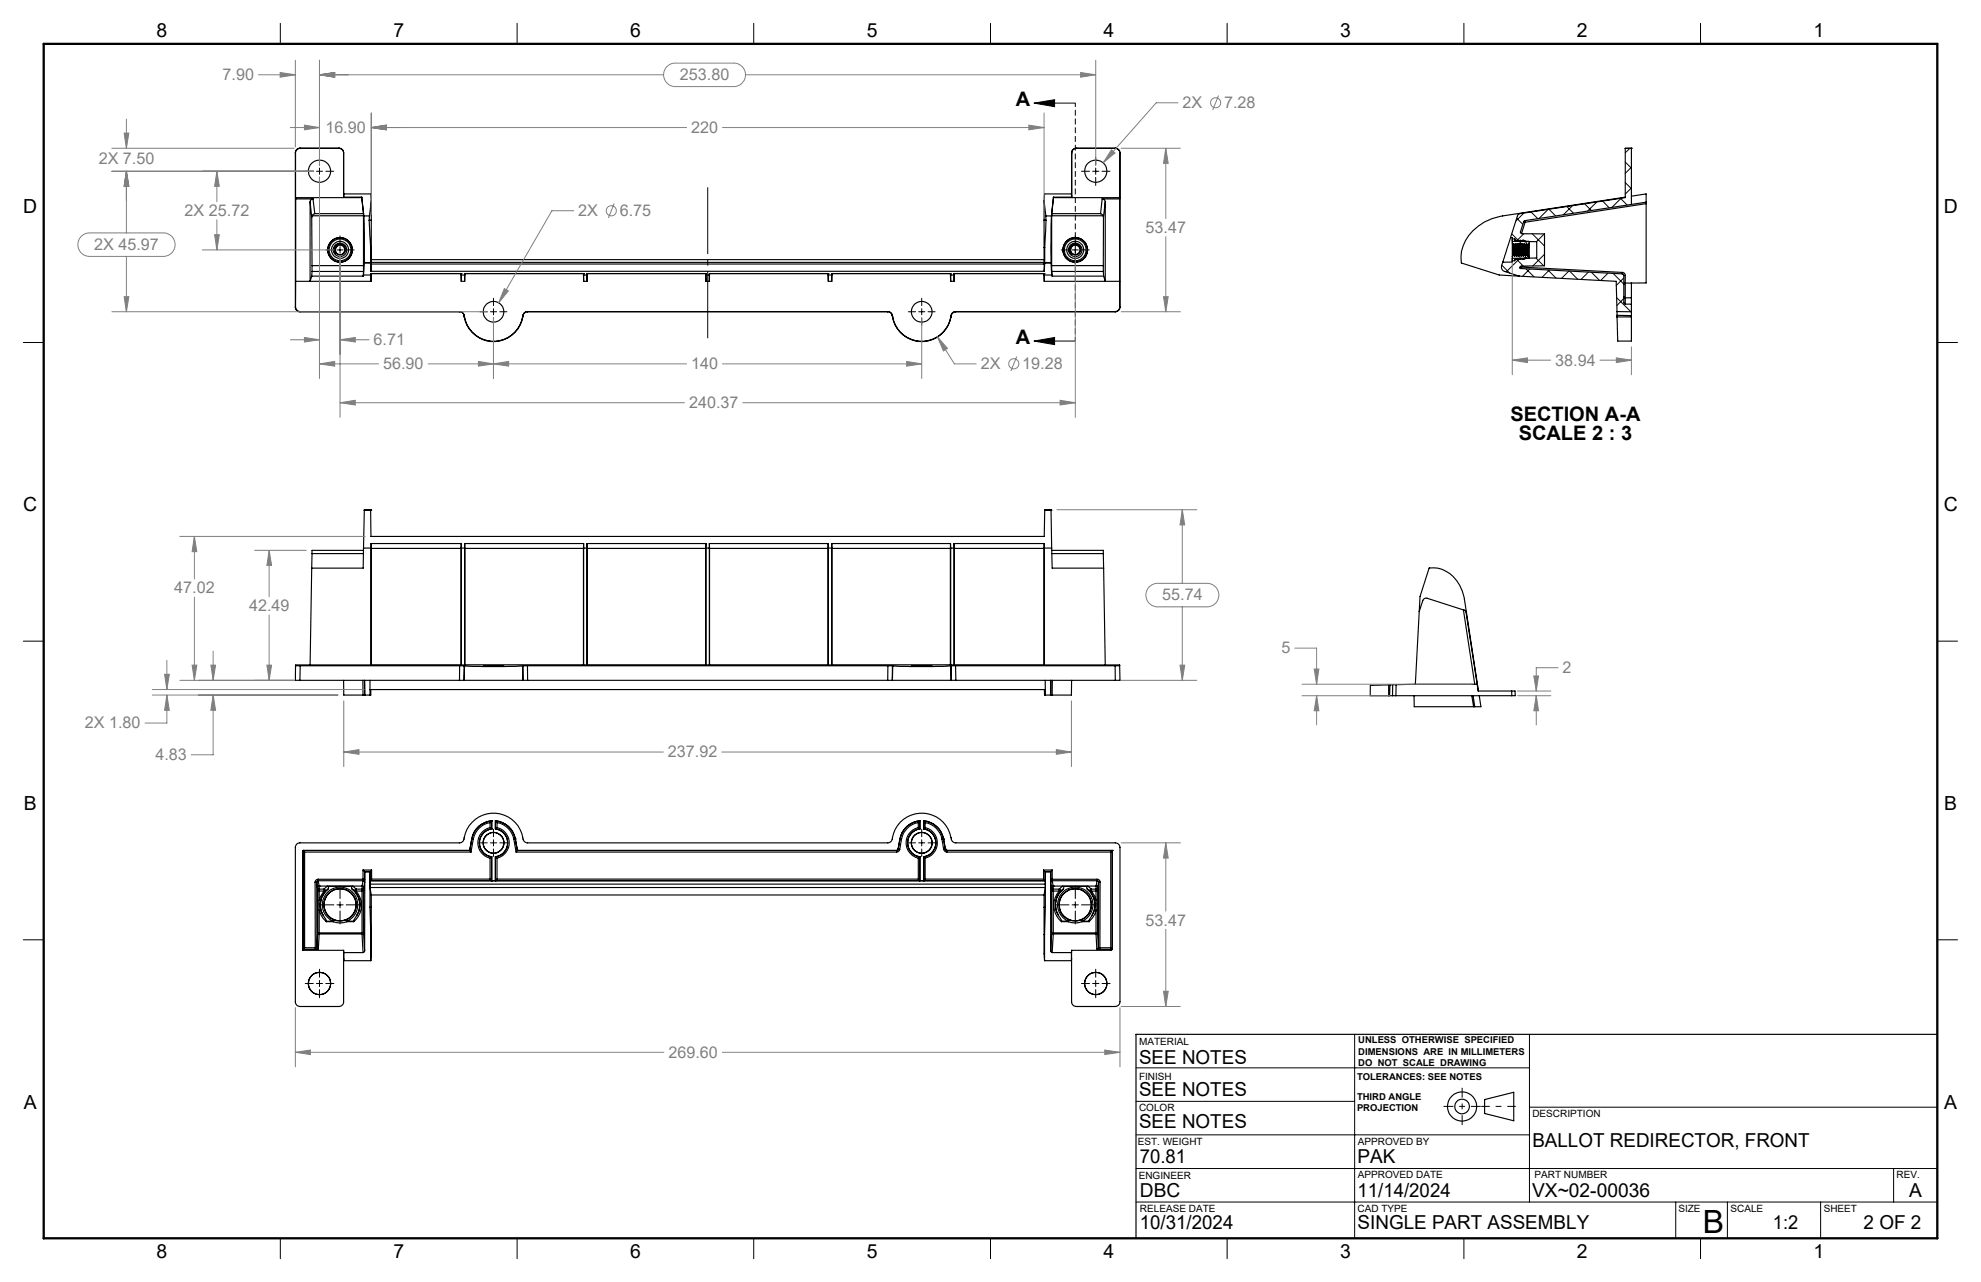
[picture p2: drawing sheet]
<svg xmlns="http://www.w3.org/2000/svg" width="432mm" height="279mm" viewBox="0 0 432 279" stroke-linecap="round" stroke-linejoin="round" font-family="sans-serif">
<g fill="none" stroke="#000" stroke-width=".25">
<path d="M64.4 33.3h.1M64.4 33.3v33.7M64.4 33.3v9.8M65.4 32.3a.96 .96 0 0 0-1 1M65.4 32.3h8.5M65.4 32.3a1.02 1.02 0 0 0-1 1M73.9 32.3a1.02 1.02 0 0 1 1 1M73.9 32.3a.96 .96 0 0 1 1 1v9.7h3.9M233.6 33.3h.1M233.6 33.3v9.5M233.6 33.3v9.7M234.6 32.3a1.02 1.02 0 0 0-1 1"/>
<path d="M243.1 32.3h.1M243.1 32.3a1.02 1.02 0 0 1 1 1M243.1 32.3h-8.5a.96 .96 0 0 0-1 1M244.1 33.3v9.8M244.1 33.3h.1M244.1 33.3v33.7M354.3 32.3v10.8l-23 3.5-.5 .4-1.6 4.8M355.6 32.3h-1.3M355.6 32.3h.1M355.6 32.3v12.3M64.4 43.1l.1 .3M64.5 43.4h3.7"/>
<path d="M64.5 43.4v17.9M67.6 44v17.3l.3-1.1M67.6 44l.3 3.3M67.9 47.3l.1 10.6M68 57.9v1.3M68 47l-.1 .3M68 59.2l-.1 1M68 57.9h11.2M68 59.2h11.2M68 47h11.2M68.2 43.4a.66 .66 0 0 0-.6 .6M68.2 43.4l.4 3.2"/>
<path d="M68.6 46.6h10.6v.4M68.6 46.6l-.6 .4M73.2 53.6a1.2 1.2 0 0 1 1.7-.2 1.2 1.2 0 0 1 .2 1.6 1.2 1.2 0 0 1-1.7 .3 1.12 1.12 0 0 1 .1-1.7 1.21 1.21 0 0 0-.3 1.8l-.2-.2a1.25 1.25 0 0 1 .2-1.6zM74.9 42.8v-.5h5.9l.1 1.5M78.8 43l.5 4.1M78.8 43l-14.4 .1M79.2 57.9v1.3M79.2 59.9v.3M79.2 59.2v1M79.2 47v10.9M79.2 59.9h1.7M79.3 47.1l.1 10.1"/>
<path d="M79.3 47.1h1.2M79.4 57.2v.1M79.4 57.3l-.2 2.6M79.4 57.2h1.4M79.4 57.3h1.4M80.5 48l.3 5.9M80.5 47.1v.9M80.8 53.9v3.3M80.8 57.2v.1M80.8 53.9h.1M80.8 57.3l.1 1.8M80.9 59.9v-.3h19.6v1.7"/>
<path d="M80.9 59.9v1.4M80.9 59.1h146.7M80.9 57.2v.3M80.9 57.5v1.6M80.9 57.5h146.7M80.9 57.2h146.7M80.9 56.6v.6M80.9 59.6h.1M80.9 43.8v12.8M80.9 48h-.4M80.9 43.8l-.4 3.3M80.9 56.6h146.7"/>
<path d="M80.9 59.6v1.7M100.5 59.6h.1M100.5 59.6v1.7M100.5 59.9h.8M101.3 59.6v1.7h-.8M101.3 59.6h25.9M101.3 59.6h.1M127.2 59.6h.1M127.2 59.6v1.7h.8M127.2 59.9h.8M128 59.6h.1M128 59.6v1.7"/>
<path d="M153.8 59.6h.1M153.8 59.6l.1 1.7M153.9 59.9h.7M154.7 59.6h.1M154.7 59.6l-.1 1.7M180.5 59.6h.1M180.5 59.6l.1 1.7M180.6 59.9v1.4M180.6 59.9l-.1-.3h-25.9v1.7M180.6 59.9h.7M181.3 59.6h.1M181.3 59.6v1.7"/>
<path d="M207.2 59.6h.1M207.2 59.6v1.7M207.2 59.9v-.3h-25.9v1.7M207.2 59.9v1.4M207.2 59.9h.8M208 59.6h.1M208 59.6v1.7M227.6 56.6v.6M227.6 59.6h.1M227.6 43.8v12.8M227.6 53.9h.1M227.6 48h.4"/>
<path d="M227.6 43.8l.4 3.3M227.6 59.6v1.7M227.6 57.2v1.9M227.6 59.9h1.6M227.7 53.9v3.3M227.7 57.2h1.4M227.7 57.2v.1M227.7 57.3l-.1 1.8M227.7 57.3h1.4M228 47.1v.9M228 47.1h1.2M228 48l-.3 5.9"/>
<path d="M229.1 57.2v.1M229.1 57.3l.1 2.6M229.2 47.1l-.1 10.1M229.2 57.9l.1 1.3M229.2 46.6v.4M229.2 59.9l.1 .3M229.2 47v10.9M229.2 57.9h11.3M229.2 47h11.3M229.2 46.6h10.7M229.3 59.2v1M229.3 59.2h11.2"/>
<path d="M229.6 43l-.4 4.1M229.6 43v.1M229.6 43.1l-.4 3.5M229.6 43h4M229.6 43.1h14.5M233.4 53.6a1.2 1.2 0 0 1 1.7-.2 1.2 1.2 0 0 1 .2 1.6 1.2 1.2 0 0 1-1.7 .3 1.15 1.15 0 0 1 .2-1.7 1.14 1.14 0 0 0-.4 1.8l-.2-.3a1.33 1.33 0 0 1 .2-1.5zM233.6 42.8l-.1-.5h-5.8l-.1 1.5M233.6 42.8v.2M239.9 46.6l.6 .4M240.2 43.4a.73 .73 0 0 1 .7 .6M240.2 43.4l-.3 3.2M240.2 43.4h3.9"/>
<path d="M240.5 47v.3M240.5 57.9v1.3M240.5 59.2l.1 1M240.5 47.3v10.6M240.9 44v17.3l-.3-1.1M240.9 44l-.4 3.3M244.1 43.4v23.5M244.1 43.1v.3M327.6 57.2l-.3 .7a1.01 1.01 0 0 0 .7 1.3l3.2 1M329.2 51.8l-1.6 5.4M329.2 51.8h.4v1.2M329.6 52.1h.6v.3l.3 .1a.3 .3 0 0 1 .3-.2 .3 .3 0 0 1 .2 .2l.2-.1v.2h.2v-.2l.2 .1 .3-.1 .5 .1"/>
<path d="M329.6 53v2.9M329.6 53l.2 .2M329.6 55.9v1.2l-2 .1M329.6 52.6l5.4 .1v3.5l-5.4 .1M329.8 54.5v.9M329.8 53.3v1.2M329.8 53.2v1.3M330 53.1l.1 .3M330 53.1l-.2 2.3M330 53.1l-.2 .1M330 55.6l.1 .2M330 55.6l-.4 .3"/>
<path d="M330.1 53.6l-.3 1.8M330.1 53.6v.7M330.1 54.3l-.1 1.3M330.1 53.4h.1M330.1 53.4v.2M330.1 55.8h.1M330.2 53.4l-.1 .9M330.3 53.2l-.2 2.6M330.4 55.5l-.2 .3M330.4 55.5h.1M330.4 53.1l-.2 .3M330.4 53.1h.1"/>
<path d="M330.4 55.5l.2 .3M330.4 53.1l.2 .3M330.4 53.1l-.2 2.7M330.6 53.4h.1M330.6 53.4l-.2 2M330.6 55.8h.1M330.6 53.5l-.2 2M330.7 53.4l-.1 .1M330.8 53.2l-.2 2.6M330.8 55.5l-.1 .3M330.8 55.5h.1M330.9 55.5l.1 .3"/>
<path d="M330.9 53.1l.1 .3M330.9 53.1l-.2 .3M330.9 53.1l-.2 2.7M331 53.4h.1M331 53.4l-.2 2.1M331 55.8h.1M331.1 53.4l-.2 2.1M331.3 55.5l-.2 .3M331.3 55.5h.1M331.3 53.2l-.3 2.6M331.4 55.5l.1 .3M331.4 53.1l.1 .3"/>
<path d="M331.4 53.1l-.3 .3M331.4 53.1l-.3 2.7M331.4 58.1l.1 .1M331.5 58.5l22.1 1.2M331.5 58.2v.3M331.5 58.2l22.1 1.2M331.5 53.4h.1M331.5 53.4l-.2 2M331.5 55.8h.1M331.6 53.5l-.2 2M331.6 53.4v.1M331.8 55.5l-.2 .3"/>
<path d="M331.8 55.5h.1M331.8 53.2l-.3 2.6M331.8 55.5l.2 .3M331.8 53.1l.2 .3M331.8 53.1l-.2 .3M331.8 53.1l-.2 2.7M332 53.4h.1M332 53.4l-.2 2.1M332 55.8h.1M332.1 53.4l-.3 2.1M332.1 48.3l-.7 2.3 .2 .3 5.1 .1v6.9l-5.2 .1a.3 .3 0 0 0-.2 .3 .3 .3 0 0 0 .2 .2M332.1 48.3l.3 .1"/>
<path d="M332.2 53.2l-.2 2.6M332.2 55.5h.1M332.2 55.5l-.1 .3M332.3 55.5l.2 .3M332.3 53.1l.2 .3M332.3 53.1l-.2 .3M332.3 53.1l-.2 2.7M332.4 56.4l-.3 .2-.5-.2-.2 .2v-.3h-.2v.2l-.2-.1a.3 .3 0 0 1-.3 .2 .3 .3 0 0 1-.3-.2l-.2 .2v.2h-.6M332.4 52.5h.1M332.4 56.4h.1M332.4 52.5v.2l.8-.1 .1 .4M332.4 48.1l-.3 .2"/>
<path d="M332.4 48.1v.3M332.4 48.4l-.8 2.5M332.5 53.4h.1M332.5 53.4l-.3 2.1M332.5 55.8h.1M332.5 53.4l-.2 2.1M332.7 53.2l-.2 2.6M332.7 55.5l-.2 .3M332.7 55.5h.1M332.7 55.5l.2 .3M332.7 53.1l.2 .3M332.7 53.1l-.2 .3"/>
<path d="M332.7 53.1l-.2 2.7M332.9 54l-.2 1.5M332.9 53.5v.5M332.9 53.5l-.2 2M332.9 55.8h.1M332.9 53.4v.1M333.1 55.6l-.1 .2M333.1 55.6l.2 .3M333.1 53.2l-.2 .8M333.1 53.2l-.2 .2M333.2 53.2l-.3 2.6M333.2 53.2l-.1 2.4"/>
<path d="M333.2 53.1l-.1 .1M333.2 53.2l-.2 2.6M333.2 53.1v.1M333.3 53v2.9M333.3 53l-.1 .1M333.3 55.9l-.1 .4-.8-.1v.2M353.6 59.7l.3 .3M353.6 59.4v.3M353.6 59.4a.66 .66 0 0 1 .7 .6M354.3 43l-26.8 4.1a10.1 10.1 0 0 0-9 8.9l.1 1.3 8.2 2.6 4.4 .3M355.6 44.6l-23.2 3.5M355.6 42.8l3.2-.5v1.8"/>
<path d="M358.8 44.1v.3M358.8 44.4v17.3h-4.6l-.3 .3M358.8 44.1l-3.2 .5M358.8 44.4l-26.4 4M64.4 67a.96 .96 0 0 0 1 .9M64.4 66.9a1.09 1.09 0 0 0 1 1M64.4 66.9v.1M64.5 61.3h16.4M64.5 61.3l-.1 5.6M65.4 67.9h34.8M65.4 67.9h.1M67.9 60.2h11.3"/>
<path d="M100.2 67.9l.5 .2 .4 .7M100.2 67.9l.7 .3 .3 .5M100.2 67.9h.1M101.1 68.8l.1 .3M101.2 69.1a6.5 6.5 0 0 0 6.4 5.4 6.5 6.5 0 0 0 6.3-5.4M101.2 68.7v.4M101.2 68.7l-.1 .1M101.2 69.1h.1M101.2 69.1a6.4 6.4 0 0 0 6.4 5.3 6.4 6.4 0 0 0 6.3-5.3M113.9 69.1h.1M114 68.7l-.1 .4M114 68.7v.1"/>
<path d="M114 68.8l-.1 .3M115 67.9l-.8 .3-.2 .5M115 67.9h78.5M115 67.9h.1M115 67.9l-.6 .2-.4 .7M128 61.3v-1.7h25.9v1.7M153.9 61.3h.7M180.6 61.3h.7M193.5 67.9l.6 .2 .4 .7M193.5 67.9l.7 .3 .3 .5M193.5 67.9h.1M194.5 68.8v.3"/>
<path d="M194.5 69.1a6.5 6.5 0 0 0 6.4 5.4 6.5 6.5 0 0 0 6.4-5.4M194.5 68.7l.1 .4M194.5 68.7v.1M194.5 69.1h.1M194.6 69.1a6.4 6.4 0 0 0 6.3 5.3 6.4 6.4 0 0 0 6.4-5.3M207.2 61.3h.8M207.3 69.1h.1M207.3 68.7v.4M207.3 68.7l.1 .1M207.4 68.8l-.1 .3M208 61.3v-1.7h19.6v1.7M208.3 67.9l-.7 .3-.3 .5"/>
<path d="M208.3 67.9h34.8M208.3 67.9h.1M208.4 67.9l-.8 .4-.2 .5M208.4 67.9h34.7M227.6 61.3h16.5M229.3 60.2h11.3M243.1 67.9h.1M244.1 66.9a1.02 1.02 0 0 1-1 1M244.1 66.9v.1M244.1 67a1.02 1.02 0 0 1-1 .9M331.2 60.2l21.1 1.1 .2 6.6M352.5 67.9v.8"/>
<path d="M352.5 69.1l.1 5.2h3v-5.2M352.5 69.1h3.1M352.5 67.9h3.1M352.5 68.7l3.1 .1M352.5 68.7v.4M353.9 60v6l.4 .3M353.9 60h.4M353.9 64.6l.4 .3M354.3 64.9v1.4M354.3 60v4.9M354.3 66.3h1.3M354.3 64.9h1.3"/>
<path d="M355.6 67.9v.9M355.6 64.9v1.4M355.6 61.7v3.2M355.6 66.3v1.6M355.6 68.8v.3M79.2 119.9h-11.2v.8M79.2 119.5h1.7M79.2 119.5v4.3h-11.3M79.4 111.2h.1M79.4 111.1h1.4M79.4 111.2h1.4M79.4 111.2l-.2 8.3"/>
<path d="M80.8 111.1h.1M80.8 111.2h.1M80.8 111.2l.1 5.7h146.7l.1-5.7M80.9 119.5v25.4M80.9 118.5v1M80.9 118.5h19.6M80.9 119.5h19.6M100.5 118.5v26.4v-25.4M100.5 119.5h.8M100.5 118.5v1M101.3 118.5v1h25.9v-1M101.3 118.5v26.4"/>
<path d="M101.3 118.5h25.9M127.2 118.5v26.4M127.2 119.5h.8M128 118.5v26.4v-25.4M128 118.5v1M128 118.5h25.9M128 119.5h25.8M153.8 119.5v25.4M153.9 119.5h.7M153.9 118.5v26.4M153.9 118.5l-.1 1M154.6 118.5v26.4l.1-25.4"/>
<path d="M154.6 118.5l.1 1M154.6 118.5h25.9M154.7 119.5h25.8M180.5 119.5v25.4M180.5 118.5v1M180.5 118.5l.1 1M180.6 119.5h.7M180.6 119.5v25.4M181.3 118.5v26.4v-25.4M181.3 118.5v1M181.3 118.5h25.9M181.3 119.5h25.9"/>
<path d="M207.2 119.5v25.4M207.2 118.5v1M207.2 119.5h.8M208 118.5v26.4v-25.4M208 118.5v1M208 118.5h19.6M208 119.5h19.6M227.6 118.5v26.4v-25.4M227.6 119.5h1.6M227.6 118.5v1M227.7 111.1h.1M227.7 111.2h.1"/>
<path d="M227.7 111.1l1.4 .1M227.7 111.2h1.4M229.1 111.2h.1M229.1 111.2l.1 8.3M229.2 119.5l.1 4.3h11.3M229.3 119.9h11.2v.8M67.9 123.8l-.3 21.1M68 120.7l-.1 3.1M68 120.7h11.2M229.3 120.7h11.2M240.5 120.7l.1 3.1M240.6 123.8l.3 21.1"/>
<path d="M319 132.9l.5 .4 2.5 15.8M319 132.9l-7.9-2.5a.78 .78 0 0 0-1 .5l-.7 2.4M319 132.9l2.5 16.2M64.4 145.1h1M64.4 145.1v3.2h1M65.4 148.3h34.8M65.4 145.1h34.8M65.4 145.1v3.2M74.9 148.3v3.2h4.2M79.1 148.3v3.2M79.1 151.5h.4M79.4 148.3l.1 3.2"/>
<path d="M79.5 148.3v3.2M80.6 148.3v3.2M80.6 150.3h147.3M80.8 150.3v1.2h-1.3M80.9 144.9h-16.4l-.1 .2M80.9 144.9h72.9M80.9 144.9h.1M100.2 148.3h.9M100.2 145.1h1M100.2 145.1v3.2M101.1 148.3h.1M101.2 148.3h12.7"/>
<path d="M101.2 145.1h.1M101.2 145.1l-.1 3.2M101.2 145.1l4.1 .2 8.6-.2M101.2 145.1v3.2M101.3 144.9h.1M105.3 145.1h4.5zM113.9 145.1v3.2M113.9 145.1h.1M113.9 148.3h.1M114 145.1v3.2M114 148.3h1M115 145.1h-1"/>
<path d="M115 145.1h78.5M115 145.1v3.2M115 148.3h78.5M127.2 144.9h.1M153.8 144.9h.1M180.5 144.9h-26.6M180.5 144.9h.1M193.5 148.3h1M193.5 145.1h1M193.5 145.1v3.2M194.5 148.3h.1M194.5 148.3h12.8"/>
<path d="M194.5 145.1h.1M194.5 145.1v3.2M194.6 145.1l4 .2 8.7-.2M194.6 145.1l-.1 3.2M198.6 145.1h4.6zM207.2 144.9h-26.6M207.2 144.9h.1M207.2 144.9h36.9v.2M207.3 145.1v3.2M207.3 145.1h.1M207.3 148.3h.1M207.3 145.1l.1 3.2"/>
<path d="M207.4 148.3h1M208.3 145.1h-1M208.3 145.1h34.8M208.3 145.1l.1 3.2M208.4 148.3h34.7M227.6 150.3l.1 1.2h1.3M227.8 148.3l.1 3.2M229 148.3v3.2M229 151.5h.3M229.1 148.3l-.1 3.2M229.4 148.3l-.1 3.2M233.6 148.3l-.1 3.2h-4.2"/>
<path d="M243.1 145.1v3.2M244.1 145.1h-1M244.1 145.1v3.2h-1M302.7 149.3l-4 .1v2.2h4M302.7 151.6h.2M302.7 149.3v2.3M302.7 149.3h.3M302.9 151.6h.6M303 149.3l-.1 2.3M303.5 151.6h.8M303.6 149.2h.7M303.6 149.2l-.6 .1"/>
<path d="M303.6 149.2l-.1 2.4M304.3 151.6h25.2M304.3 149.2v2.4M308.2 151.6l.1 2.4h12.9M308.5 149.1l1-19.1 2-6.2a6.8 6.8 0 0 1 7.2 5l.5 1.8 3.1 20M308.5 149.1l-4.2 .1M308.5 149.1h13.5M320.8 151.6l.4 2.4M321.1 151.6l.4 2.4M321.2 154h.3M322 149.1l.2 1.5h7.3M322.4 151.6l.4 2.4h-1.3"/>
<path d="M329.5 150.6h.7l.1 1h-.8M329.5 150.6v1M106.8 179.3a4.5 4.5 0 0 0-3.6 3.6M106.8 179.3v1.1M107.2 178.9a4.8 4.8 0 0 0-4.4 3.9M107.2 178.9h.1M107.2 178.9l-.4 .4M107.2 178.9v1.8M108 178.9a4.8 4.8 0 0 1 4.3 3.9M108 178.9h.1M108 178.9l.3 .4M108 178.9v1.8"/>
<path d="M108.3 179.3a4.5 4.5 0 0 1 3.7 3.6M108.3 179.3v1.1M200.2 179.3a4.5 4.5 0 0 0-3.7 3.6M200.2 179.3v1.1M200.5 178.9a4.8 4.8 0 0 0-4.3 3.9M200.5 178.9l-.3 .4M200.5 178.9v1.8M200.5 178.9h.1M200.5 178.9a4.8 4.8 0 0 0-4.4 3.9M201.3 178.9a4.9 4.9 0 0 1 4.4 3.9M201.3 178.9h.1M201.3 178.9l.3 .4"/>
<path d="M201.3 178.9v1.8M201.6 179.3a4.4 4.4 0 0 1 3.7 3.6M201.6 179.3v1.1M66 185.3h.1M66 185.3l.4 .4M66 185.3v21.8h8.9M66 185.3h36.4M66.4 185.7v20.9M66.4 185.7h36.3M68.7 192.3h.3M68.7 192.3v14.3M69 192.3l.1 14.1"/>
<path d="M69 192.3l.2 1.2M69.2 193.5l.1 .6M69.3 194.1l.3 .1M69.3 194.1v9.1M69.4 191.6l-.5 .2-.2 .5M69.4 191.6v.3M69.4 191.9l-.4 .4M69.4 191.9h9.7M69.4 191.6h9.7M69.4 191.9l.2 1.2M69.6 193.1l-.4 .4M69.6 193.1h.1"/>
<path d="M69.6 196.3v2M69.6 198.3a4.9 4.9 0 0 0 1.5 2.6M69.6 193.8l-.3 .3M69.6 193.8v.4M69.6 193.1h9.4M69.6 193.1v.7M69.6 194.2v2.1M69.6 198.3v5M69.6 194.2h1M69.6 193.8h1M70.5 199.5l.7 1.3M70.6 194.2l-.7 1.1-.3 1"/>
<path d="M70.6 194.2l.3 .1M70.6 193.8a.34 .34 0 0 1 .3 .5M70.6 193.8v.4M70.9 194.3a4.3 4.3 0 0 0-.4 5.2M71.3 193.2l-.7 .6M71.3 193.2a.33 .33 0 0 1 .3 .2 .33 .33 0 0 1-.1 .4M71.3 193.2h5.6M71.5 193.8a4.4 4.4 0 0 0-1 5.7M71.5 193.8l-.6 .5M76.8 193.8l.6 .5M76.8 193.8a4.3 4.3 0 0 1 1 5.7M76.9 193.2l.7 .6"/>
<path d="M76.9 193.2l-.3 .2 .2 .4M77.4 194.3a4.3 4.3 0 0 1 .4 5.2M77.6 194.2a4.7 4.7 0 0 1-.5 6.7M77.6 194.2l-.2 .1M77.6 193.8a.31 .31 0 0 0-.3 .2 .31 .31 0 0 0 .1 .3M77.6 193.8v.4M77.6 194.2h1.3M77.6 193.8h1.3M77.8 199.5l-.7 1.3M78.9 193.8l.3 .1v.2M78.9 193.8v.4M78.9 194.2v9.1"/>
<path d="M79 193.1l.3 .4M79 193.1l-.1 .7M79.1 191.6h.4v.7M79.1 191.9l.4 .4M79.1 191.6v.3M79.1 189.6l.4 .4M79.1 189.6h1.9M79.1 189.6v2M79.1 191.9l-.2 1.2M79.2 194.1l-.3 .1M79.2 194.1v9.1M79.3 193.5l-.1 .6"/>
<path d="M79.5 190v17.3M79.5 190h1.1M79.5 192.3l-.2 1.2M79.5 190h1.2M80.6 190v7.7M80.6 197.7l.2 6M80.6 197.7h.3M80.6 192.7h147.3M80.7 190v1.9l.3-.3M80.7 190h-.1M80.9 195.1l-.1 14.3M80.9 195.1l-.3-1.7h147.3l-.3 1.7"/>
<path d="M80.9 195.1h146.7M81 189.6l-.3 .4M81 189.6v2M81 191.6h25.8M102.4 185.3h.1M102.4 185.3l.3 .4M102.8 182.8h.1M102.8 182.8l.4 .1M102.8 182.8l-.4 2.5M103.2 182.9l-.5 2.8M106.8 180.4l.4 .3M106.8 191.6l.4 .3"/>
<path d="M106.8 180.4a3.4 3.4 0 0 0-2.6 3.3 3.4 3.4 0 0 0 2.6 3.3M106.8 187v4.6M107.2 191.9h.1M107.2 180.7a3.1 3.1 0 0 0-2.7 3 3.1 3.1 0 0 0 2.7 3M107.2 180.7h.1M107.2 186.8l-.4 .2M107.2 186.7v5.2M108 191.9h.1M108 180.7a3.1 3.1 0 0 1 2.6 3 3.1 3.1 0 0 1-2.6 3M108 180.7h.1M108 180.7a3.1 3.1 0 0 1 2.7 3 3.1 3.1 0 0 1-2.7 3.1M108 186.8l.3 .2"/>
<path d="M108 186.7v5.2M108.3 180.4l-.3 .3M108.3 191.6l-.3 .3M108.3 180.4a3.4 3.4 0 0 1 2.7 3.3 3.4 3.4 0 0 1-2.7 3.3M108.3 187v4.6M108.3 191.6h91.9M112 182.9l.5 2.8M112.3 182.8h.1M112.3 182.8l-.3 .1M112.3 182.8l.5 2.5M112.5 185.7h82.9M112.8 185.3h.1"/>
<path d="M112.8 185.3l-.3 .4M112.8 185.3h82.6M195.4 185.3h.1M195.4 185.3v.4M195.8 185.1l-.4 .2M195.8 185.1h.1M195.8 185.1h.3M196.1 185.1l-.2 .4-.5 .2M196.1 182.8l-.3 2.3M196.1 182.8h.1M196.2 182.8l.3 .1M196.2 182.8l-.4 2.3"/>
<path d="M196.5 182.9l-.4 2.2M200.2 180.4l.3 .3M200.2 180.4a3.4 3.4 0 0 0-2.7 3.3 3.4 3.4 0 0 0 2.7 3.3M200.2 187v4.6M200.5 180.7a3.1 3.1 0 0 0-2.7 3 3.1 3.1 0 0 0 2.7 3.1M200.5 186.8l-.3 .2M200.5 186.8v5.1l-.3-.3M200.5 180.7h.1M200.5 180.7a3.1 3.1 0 0 0-2.7 3 3.1 3.1 0 0 0 2.7 3M200.5 186.7v5.2M200.5 186.7v.1M201.3 191.9h.1"/>
<path d="M201.3 180.7a3.1 3.1 0 0 1 2.7 3 3.1 3.1 0 0 1-2.7 3M201.3 180.7h.1M201.3 186.8l.3 .2M201.3 186.7v5.2M201.6 180.4l-.3 .3M201.6 191.6l-.3 .3M201.6 180.4a3.4 3.4 0 0 1 2.7 3.3 3.4 3.4 0 0 1-2.7 3.3M201.6 187v4.6M201.6 191.6h25.9M205.3 182.9l.4 2.2M205.7 182.8h.1M205.7 182.8l-.4 .1"/>
<path d="M205.7 182.8l.4 2.3M205.7 185.1l.3 .5 .4 .1M206.1 185.1l.3 .2M206.1 185.1h.1M206.1 185.1h-.4M206.4 185.3h.1M206.4 185.3v.4M206.4 185.3h36.1M206.4 185.7h35.7M227.5 191.6l.3 .3h-147.2M227.5 189.6l.3 .4M227.5 189.6v2"/>
<path d="M227.5 189.6h1.8M227.6 195.1l.1 14.3M227.6 197.7h.3M227.8 190h1.2M227.8 190l.1 7.7M227.9 197.7l-.2 6M229 190v17.3M229 191.6v.7M229 191.6h.3M229 192.3l.2 1.2M229 190h.1M229 190v1.6"/>
<path d="M229.2 193.5v9.7M229.3 191.6l.1 .3M229.3 189.6l-.3 .4M229.3 189.6v2M229.3 191.6h9.8M229.4 191.9l-.4 .4M229.4 191.9h9.7M229.4 191.9l.2 1.2M229.6 193.1l-.3 .1-.1 .3M229.6 193.1h.1M229.6 193.1h9.3M229.6 193.1v.7"/>
<path d="M229.6 193.8l-.4 .2 .4 .2M229.6 193.8v.4M229.6 194.2v9.1M229.6 194.2h1.3M229.6 193.8h1.3M230.7 199.5l.7 1.3M230.9 194.2a4.6 4.6 0 0 0 .5 6.7M230.9 194.2l.2 .1M230.9 193.8a.34 .34 0 0 1 .2 .5M230.9 193.8v.4M231.1 194.3a4.4 4.4 0 0 0-.4 5.2M231.6 193.2l-.7 .6"/>
<path d="M231.6 193.2a.33 .33 0 0 1 .3 .2 .33 .33 0 0 1-.2 .4M231.6 193.2h5.6M231.7 193.8l-.6 .5M231.7 193.8a4.3 4.3 0 0 0-1 5.7M237 193.8l.6 .5M237 193.8a4.3 4.3 0 0 1 1 5.7M237.2 193.2l.6 .6M237.2 193.2l-.3 .2 .1 .4M237.6 194.3a4.4 4.4 0 0 1 .4 5.2M237.8 194.2l-.2 .1M237.8 194.2a3.9 3.9 0 0 1 1.1 2.1M237.8 193.8a.34 .34 0 0 0-.2 .5"/>
<path d="M237.8 193.8v.4M237.8 194.2h1.1M237.8 193.8h1.1M238 199.5l-.7 1.3M238.9 193.8l.4 .2-.4 .2M238.9 196.3v2M238.9 198.3a4.4 4.4 0 0 1-1.5 2.6M238.9 193.8v.4M238.9 194.2v2.1M238.9 198.3v5M238.9 193.1h.1M238.9 193.1l.3 .1 .1 .3"/>
<path d="M238.9 193.1v.7M239.1 191.6a.61 .61 0 0 1 .7 .7M239.1 191.6v.3M239.1 191.9l.3 .1 .1 .3M239.1 191.9l-.2 1.2M239.3 193.5v9.7M239.5 192.3h.3M239.5 192.3l-.1 14.1M239.5 192.3l-.2 1.2M239.8 192.3l-.1 14.3M242.1 185.7v20.9M242.5 185.3v21.5l-.4 .3"/>
<path d="M242.5 185.3h.1M242.5 185.3l-.4 .4M66 206.9h.1M66 206.9h2.7M66.4 206.6l-.4 .3M66.4 206.6h2.3M68.7 206.6v.3M69.1 206.4l-.4 .2M69.1 206.4v.3l.3 .1M69.3 203.2l.3 .4M69.3 203.2l.3 .1M69.3 203.2l-.2 3.2"/>
<path d="M69.4 206.8l-.7 .1M69.6 203.3v.3M69.6 203.6l-.2 3.2M69.6 203.6h9.3M69.6 203.3h9.3M71.1 200.9h1.5M71.2 200.8l-.1 .1M71.2 200.8h1.4M72.6 200.9a4 4 0 0 0 3 0M72.6 200.8a3.9 3.9 0 0 1-1.6-6 3.9 3.9 0 0 1 6.2 0 3.9 3.9 0 0 1-1.6 6M72.6 200.8v.1M72.8 200.4l.6 .3h1.1l1-.3"/>
<path d="M72.8 200.4a3.5 3.5 0 0 1-1.5-5.3 3.5 3.5 0 0 1 5.6 0 3.5 3.5 0 0 1-1.4 5.3M72.8 200.4l-.2 .5M72.8 200.4l-.2 .4M74.9 207.1v11.2a1.02 1.02 0 0 1-1 1.1h-8.5a1.02 1.02 0 0 1-1-1.1v-33.6a.96 .96 0 0 1 1-1h34.8a1.03 1.03 0 0 0 1-1.1 6.5 6.5 0 0 1 6.6-5.4 6.5 6.5 0 0 1 6.3 5.9l.7 .6h78.7a1.03 1.03 0 0 0 1-1.1 6.5 6.5 0 0 1 6.7-5.4 6.5 6.5 0 0 1 6.2 5.9l.2 .3 .5 .3h35a1.02 1.02 0 0 1 1 1v33.6a1.09 1.09 0 0 1-1 1.1h-8.5a1.02 1.02 0 0 1-1-1.1v-11.2M74.9 207.1v.5M74.9 208.9v.5M74.9 207.6v1.8M74.9 207.6h4.2M74.9 209.4h5.9M75.5 200.4l.1 .5M75.5 200.4l.1 .4M75.6 200.8v.1"/>
<path d="M75.6 200.9h1.5M75.6 200.8h1.5M77.1 200.8v.1M78.9 203.3v.3M78.9 203.6l.2 4M79.2 203.2l-.3 .4M79.2 203.2l-.3 .1M79.2 203.2l.3 4.1M79.5 207.3l-.4 .3M80.8 203.7v5.7M80.8 203.7h.1M227.6 203.7h.1"/>
<path d="M227.7 203.7v5.7M229 207.3l.3 .3M229.2 203.2l.4 .4M229.2 203.2l.4 .1M229.2 203.2l-.2 4.1M229.6 203.3v.3M229.6 203.6h9.3M229.6 203.6l-.3 4M229.6 203.3h9.3M231.4 200.9h1.5M231.4 200.8v.1M231.4 200.8h1.5"/>
<path d="M232.9 200.9a4.1 4.1 0 0 0 3 0M232.9 200.8v.1M232.9 200.8a3.9 3.9 0 0 1-1.6-6 3.9 3.9 0 0 1 6.1 0 3.9 3.9 0 0 1-1.5 6M233 200.4l.6 .3h1.2l.9-.3M233 200.4a3.5 3.5 0 0 1-1.4-5.3 3.5 3.5 0 0 1 5.6 0 3.5 3.5 0 0 1-1.5 5.3M233 200.4l-.1 .5M233 200.4l-.1 .4M233.6 207.1l-.1 .5h-4.2M233.6 208.9l-.1 .5h-5.8M233.6 207.1h8.5M235.7 200.4l.2 .5M235.7 200.4l.2 .4"/>
<path d="M235.9 200.8v.1M235.9 200.9h1.5M235.9 200.8h1.4M237.3 200.8l.1 .1M238.9 203.3v.3M238.9 203.6l.2 3.2M239.1 206.8l.6 .1M239.3 203.2l-.4 .4M239.3 203.2l-.4 .1M239.3 203.2l.1 3.2M239.4 206.4l.3 .2M239.4 206.4l-.3 .4"/>
<path d="M239.7 206.6v.3M239.7 206.9h2.4M239.7 206.6h2.4M242.1 206.6h.4l-.4 .3M242.1 206.6v.3M242.1 206.9v.2M323.6 239.6l6.4-1.5v6.2l-6.4-1.6zM422.3 225.4h-174.7v44.5"/>
<circle cx="69.7" cy="37.3" r="2.42"/>
<circle cx="238.8" cy="37.3" r="2.42"/>
<circle cx="74.1" cy="54.5" r="1.03"/>
<circle cx="74.1" cy="54.4" r="2.67"/>
<circle cx="74.1" cy="54.4" r="1.86"/>
<circle cx="74.1" cy="54.5" r="2.68"/>
<circle cx="74.1" cy="54.5" r="2.37"/>
<circle cx="74.1" cy="54.5" r="1.46"/>
<circle cx="234.4" cy="54.4" r="2.67"/>
<circle cx="234.4" cy="54.5" r="1.46"/>
<circle cx="234.4" cy="54.4" r="2.38"/>
<circle cx="234.4" cy="54.5" r="1.04"/>
<circle cx="234.4" cy="54.4" r="1.86"/>
<circle cx="234.4" cy="54.5" r="2.68"/>
<circle cx="107.6" cy="67.9" r="2.26"/>
<circle cx="200.9" cy="68" r="2.25"/>
<circle cx="74.1" cy="197.2" r="3.5"/>
<circle cx="107.6" cy="183.7" r="2.29"/>
<circle cx="107.6" cy="183.7" r="2.26"/>
<circle cx="200.9" cy="183.7" r="2.25"/>
<circle cx="200.9" cy="183.7" r="2.29"/>
<circle cx="234.4" cy="197.2" r="3.5"/>
<circle cx="69.6" cy="214.3" r="2.43"/>
<circle cx="69.7" cy="214.3" r="2.43"/>
<circle cx="238.8" cy="214.3" r="2.43"/>
<circle cx="238.8" cy="214.3" r="2.42"/>
<circle cx="318.7" cy="241.1" r="3.2"/>
<circle cx="318.7" cy="241.2" r="1.6"/>
</g>
<g fill="none" stroke="#000" stroke-width=".22">
<path d="M61.1 5.1v4.5M112.7 5.1v4.5M164.3 5.1v4.5M215.9 5.1v4.5M267.5 5.1v4.5M319.1 5.1v4.5M370.7 5.1v4.5M66.5 37.3h1.8M69 37.3h1.3M69.6 34.2v1.7M69.6 36.6v1.4M69.6 38.7v1.7"/>
<path d="M71 37.3h1.7M225.4 22.5l4.5-.8v1.5zM225.4 22.5h9M235.7 37.3h1.8M238.2 37.3h1.3M238.8 34.2v1.7M238.8 36.6v1.4M238.8 38.7v1.7M240.2 37.3h1.7M354.3 39.8l1.3 1.3M354.3 35.3l1.3 1.4M355.2 32.3l-.9 1"/>
<path d="M355.6 36.4l-1.3 1.4M71 54.5h1.8M73.4 54.5h1.4M74.1 51.4v1.7M74.1 53.8v1.3M74.1 55.8v1.7M75.5 54.5h1.7M231.3 54.5h1.7M233.7 54.5h1.4M234.4 51.4v1.7M234.4 53.8v1.3M234.4 55.8v1.7"/>
<path d="M235.7 54.5h1.7M327.3 57.8l1.8 1.7M329.5 51l1.7 1.6M330.4 56.3l1.6 1.7M330.6 47.6l1.3 1.3M331 52.5l.7 .7M331.3 56.3l-3 3M332.1 46.5l-1.7 1.7M332.1 50.9l-1.6 1.7M332.6 58.6l1.8 1.8M333.4 58.6l-1.5 1.6M333.7 46.2l1.5 1.5"/>
<path d="M334 50.9l2.7 2.7M334.8 56.2l1.7 1.7M336.6 51l-1.7 1.7M336.7 55.4l-2.6 2.6M337.4 58.8l1.8 1.8M337.4 45.6l-1.9 2M337.6 45.6l1.5 1.5M337.7 58.8l-1.6 1.6M341.5 45l1.5 1.5M341.9 59.1l-1.5 1.6M342.1 59.1l1.8 1.8M342.8 44.8l-2.1 2"/>
<path d="M345.4 44.4l1.5 1.5M346.2 59.3l-1.6 1.6M346.9 59.3l1.8 1.8M348.1 44l-2.1 2M349.3 43.8l1.5 1.5M350.5 59.5l-1.6 1.6M351.6 59.6l2.3 2.3M353.2 43.2l1.5 1.5M353.3 43.2l-1.9 2M355.6 41l-1.3 1.3M5.1 74.6h4.4M104.6 67.9h1.6"/>
<path d="M106.9 67.9h1.4M107.6 65v1.6M107.6 67.3v1.3M107.6 69.3v1.6M108.9 67.9h1.6M198 67.9h1.6M200.2 67.9h1.4M200.9 65v1.6M200.9 67.3v1.3M200.9 69.3v1.6M202.3 67.9h1.5M225.4 74.3l4.5-.7v1.5z"/>
<path d="M225.4 74.3h9M352.4 64.8l3.2 3.1M353.9 60.6l-1.6 1.6M353.9 65.1l-1.5 1.5M422.3 74.6h4.4M5.1 139.7h4.4M422.3 139.7h4.4M70 197.2h2.8M73.4 197.2h1.4M74.1 193v2.8M74.1 196.5v1.4M74.1 198.5v2.9"/>
<path d="M75.5 197.2h2.8M104.6 183.7h1.6M106.9 183.7h1.4M107.6 180.7v1.7M107.6 183v1.4M107.6 185v1.7M108.9 183.7h1.6M197.9 183.7h1.7M200.2 183.7h1.4M200.9 180.7v1.7M200.9 183v1.4M200.9 185v1.7"/>
<path d="M202.3 183.7h1.6M230.2 197.2h2.8M233.7 197.2h1.4M234.4 193v2.8M234.4 196.5v1.4M234.4 198.5v2.9M235.7 197.2h2.8M5.1 204.8h4.4M66.5 214.3h1.8M69 214.3h1.3M69.6 211.2v1.8M69.6 213.7v1.3"/>
<path d="M69.6 215.7v1.8M71 214.3h1.8M235.7 214.3h1.8M238.2 214.3h1.3M238.8 211.2v1.8M238.8 213.7v1.3M238.8 215.7v1.8M240.2 214.3h1.8M422.3 204.8h4.4M247.6 232.7h85.8M295.3 225.4v44.5M333.4 225.4v36.6"/>
<path d="M247.6 254.7h174.7M247.6 247.3h85.8M247.6 240h47.7M333.4 241.3h88.9M412.7 254.7v7.3M61.1 269.9v4.4M112.7 269.9v4.4M164.3 269.9v4.4M215.9 269.9v4.4M247.6 262h174.7M267.5 269.9v4.4M319.1 269.9v4.4"/>
<path d="M365.3 262v7.9M370.7 269.9v4.4M376.5 262v7.9M396.8 262v7.9"/>
</g>
<g fill="none" stroke="#808080" stroke-width=".22">
<path d="M56.3 16.3h8.1M61.1 15.8l3.3 .5-3.3 .5zM64.4 13.1v18.9M69.6 16.3l3.4-.5v1zM69.6 13.1v23M69.6 16.3h75M145.3 14.5l.2-.1a2.25 2.25 0 0 1 1.7-.6h12.7a2.56 2.56 0 0 1 2.6 2.5 2.56 2.56 0 0 1-2.6 2.6h-12.7a2.57 2.57 0 0 1-2.4-1.6 2.57 2.57 0 0 1 .5-2.8zM162.5 16.3h76.3M235.5 15.8l3.3 .5-3.3 .5zM238.8 13.1v23M24.4 32.3h39.7M24.4 37.3h44"/>
<path d="M27.1 29h1l-.5 3.3zM27.6 37.3l.5 3.3h-1zM27.6 26v6.3M27.6 37.3v13.5M47.3 37.3l.5 3.3h-1zM47.3 37.3v6.7M63.3 27.8h6.3M66.4 27.3l3.2 .5-3.2 .5zM69.6 38.6v43.9M80.9 27.8l3.3-.5v1zM80.9 24.6v22.1M80.9 27.8h68.7"/>
<path d="M157.5 27.8h70.1M224.3 27.3l3.3 .5-3.3 .5zM227.6 24.6v22.1M242.3 32.7l.7 .6-2.5 2.2zM244.4 32.3h12.9M254.1 32.3l.5 3.3h-1zM254.1 32.3v15.3M256.8 22.4h-4.8l-11.5 13.1M265.6 20.8l-1.3 3.2M17.7 51.5l.2-.1a2.25 2.25 0 0 1 1.6-.6h16.1a2.56 2.56 0 0 1 2.6 2.5 2.56 2.56 0 0 1-2.6 2.6h-16.1a2.57 2.57 0 0 1-2.3-1.6 2.57 2.57 0 0 1 .5-2.8zM27.6 55.9v12M44.1 54.5h28.7"/>
<path d="M46.8 51.2h1l-.5 3.3zM47.3 47.9v6.6M74.1 55.7v35.2M125.1 45.9h-4.8l-11.6 20.1M133.9 44.3l-1.3 3.2M234.4 55.7v35.2M254.1 51.6v16.3M329.6 57.2v24.5M24.4 67.9h81.9M27.1 64.7h1l-.5 3.2zM63.3 74h6.3M66.4 73.6l3.2 .4-3.2 .5z"/>
<path d="M69.6 79.3l3.4-.5v1zM69.6 79.3h12.9M74.1 74l3.3-.4v.9zM74.1 74h6.3M93.3 79.3h56.3M104.3 78.8l3.3 .5-3.3 .5zM107.6 79.3l3.3-.5v1zM107.6 69.2v13.3M109.9 62.9l.9 .5-2.1 2.6zM157.5 79.3h43.4M197.6 78.8l3.3 .5-3.3 .5zM200.9 69.2v13.3"/>
<path d="M204.3 73.4l2.2 2.5-.9 .6zM204.3 73.4l3.7 5.9h4.8M221.6 77.7l-1.3 3.2M244.4 67.9h12.9M253.6 64.7h1l-.5 3.2zM329.6 78.5l3.4-.5v1zM329.6 78.5h8.4M348.8 78.5h6.8M352.3 78l3.3 .5-3.3 .5zM355.6 75.6v6.1M74.1 87.8l3.3-.6v1.1zM74.1 87.8h75.1"/>
<path d="M161.9 87.8h72.5M231.1 87.2l3.3 .6-3.3 .5zM39.2 116.9h40.4M42.4 116.9l.5 3.3h-1zM42.4 116.9v9.3M55.5 119.9h11.2M58.7 119.9l.5 3.3h-1zM58.7 119.9v10.2M230.4 111.1h30.5M257.7 111.1l.5 3.3h-1zM257.7 111.1v16M42.4 130.1v18.2"/>
<path d="M58.7 134v14.3M250.5 127.9l.7-.5 .9-.3h11a2.56 2.56 0 0 1 2.6 2.6 2.56 2.56 0 0 1-2.6 2.6h-10.8a2.57 2.57 0 0 1-2.3-1.6 2.57 2.57 0 0 1 .5-2.8zM257.7 132.3v16M33.2 151.5h40.5M33.2 150.3h46.2M35.9 147h1l-.5 3.3zM36.4 151.5l.5 3.3h-1zM36.4 151.5v6.1h-4.8M36.4 143.9v6.4M39.2 148.3h24.9M41.9 145h1l-.5 3.3zM46 145h1l-.5 3.3z"/>
<path d="M46.5 151.5l.5 3.3h-1zM46.5 151.5v13h-4.8M46.5 141.9v6.4M58.2 145h1l-.5 3.3zM74.9 152.8v14.3M233.5 152.8v14.3M244.4 148.3h16.5M257.2 145h1l-.5 3.3zM282.2 141.3h4.8v7.8M283.8 151.6h19.2M283.8 149.1h36.9M286.5 145.8h1l-.5 3.3z"/>
<path d="M287 151.6l.5 3.3h-1zM287 151.6v6.4M330.8 150.6h7.2M330.8 151.6h7.2M334.3 147.3h1.1l-.5 3.3zM334.9 151.6l.5 3.3h-1.1zM334.9 151.6v6.4M339.6 145.5h-4.7v5.1M74.9 163.9l3.3-.5v1zM74.9 163.9h69.7M157.3 163.9h76.2M230.3 163.4l3.2 .5-3.2 .5z"/>
<path d="M244.4 183.7h12.9M254.1 183.7l.5 3.3h-1zM254.1 183.7v14.9M64.4 219.6v12.9M244.1 219.6v12.9M244.4 219.4h12.9M253.6 216h1l-.5 3.4zM254.1 202.5v16.9M64.4 229.3l3.3-.5v1zM64.4 229.3h80.3M157.4 229.3h86.7M240.8 228.8l3.3 .5-3.3 .5z"/>
<circle cx="265" cy="22.4" r="1.09"/>
<circle cx="133.2" cy="45.9" r="1.1"/>
<circle cx="221" cy="79.3" r="1.1"/>
</g>
<path d="M154.3 73.7v-32.9" fill="none" stroke="#000" stroke-width=".22" stroke-dasharray="15.2 1.3 1.3 1.3" stroke-dashoffset=".7" stroke-linecap="butt"/>
<path d="M234.4 22.5v51.8" fill="none" stroke="#000" stroke-width=".22" stroke-dasharray="1.3 .6" stroke-dashoffset=".4" stroke-linecap="butt"/>
<path d="M330.4 241.1h-7.5" fill="none" stroke="#000" stroke-width=".22" stroke-dasharray="15.2 1.3 1.3 1.3" stroke-dashoffset="13.4" stroke-linecap="butt"/>
<path d="M318.7 237.1v8.1M314.7 241.1h8.1" fill="none" stroke="#000" stroke-width=".22" stroke-dasharray="15.2 1.3 1.3 1.3" stroke-dashoffset="13.1" stroke-linecap="butt"/>
<path d="M9.5 9.6h412.8v260.3h-412.8z" fill="none" stroke="#000" stroke-width=".5"/>
<path d="M225.4 22.5l4.5-.8v1.5zM225.4 74.3l4.5-.7v1.5z" fill="#000"/>
<path d="M257.7 111.1l.5 3.3h-1zM257.2 145h1l-.5 3.3zM74.9 163.9l3.3-.5v1zM230.3 163.4l3.2 .5-3.2 .5zM46 145h1l-.5 3.3zM46.5 151.5l.5 3.3h-1zM36.4 151.5l.5 3.3h-1zM35.9 147h1l-.5 3.3zM58.2 145h1l-.5 3.3zM58.7 119.9l.5 3.3h-1zM41.9 145h1l-.5 3.3zM42.4 116.9l.5 3.3h-1zM334.3 147.3h1.1l-.5 3.3zM334.9 151.6l.5 3.3h-1.1zM287 151.6l.5 3.3h-1zM286.5 145.8h1l-.5 3.3zM80.9 27.8l3.3-.5v1zM224.3 27.3l3.3 .5-3.3 .5zM109.9 62.9l-1.2 3.1 2.1-2.6zM242.3 32.7l-1.8 2.8 2.5-2.2zM254.1 32.3l.5 3.3h-1zM253.6 64.7h1l-.5 3.2zM107.6 79.3l3.3-.5v1zM197.6 78.8l3.3 .5-3.3 .5zM235.5 15.8l3.3 .5-3.3 .5zM69.6 16.3l3.4-.5v1zM74.1 87.8l3.3-.6v1.1zM231.1 87.2l3.3 .6-3.3 .5zM27.6 37.3l.5 3.3h-1zM27.1 29h1l-.5 3.3zM69.6 16.3l3.4-.5v1zM61.1 15.8l3.3 .5-3.3 .5zM74.1 74l3.3-.4v.9zM66.4 73.6l3.2 .4-3.2 .5zM47.3 37.3l.5 3.3h-1zM46.8 51.2h1l-.5 3.3zM69.6 79.3l3.4-.5v1zM104.3 78.8l3.3 .5-3.3 .5zM27.6 37.3l.5 3.3h-1zM27.1 64.7h1l-.5 3.2zM66.4 27.3l3.2 .5-3.2 .5zM80.9 27.8l3.3-.5v1zM204.3 73.4l1.3 3.1 .9-.6zM64.4 229.3l3.3-.5v1zM240.8 228.8l3.3 .5-3.3 .5zM253.6 216h1l-.5 3.4zM254.1 183.7l.5 3.3h-1zM352.3 78l3.3 .5-3.3 .5zM329.6 78.5l3.4-.5v1z" fill="#808080"/>
<text font-size="7" x="371.2" y="268.7">B</text>
<g font-size="4.4">
<text x="221.4" y="23">A</text>
<text x="221.4" y="74.9">A</text>
<text x="329.2" y="91.8">SECTION A-A</text>
<text x="331" y="96">SCALE 2 : 3</text>
</g>
<g font-size="4.2">
<text x="34.1" y="8.1">8</text>
<text x="85.7" y="8.1">7</text>
<text x="137.3" y="8.1">6</text>
<text x="188.9" y="8.1">5</text>
<text x="240.5" y="8.1">4</text>
<text x="292.1" y="8.1">3</text>
<text x="343.7" y="8.1">2</text>
<text x="395.3" y="8.1">1</text>
<text x="5.1" y="46.4">D</text>
<text x="423.7" y="46.4">D</text>
<text x="5.1" y="111.4">C</text>
<text x="423.7" y="111.4">C</text>
<text x="5.2" y="176.5">B</text>
<text x="423.8" y="176.5">B</text>
<text x="248.3" y="232">SEE NOTES</text>
<text x="248.3" y="238.9">SEE NOTES</text>
<text x="5.2" y="241.6">A</text>
<text x="248.3" y="245.9">SEE NOTES</text>
<text x="423.8" y="241.6">A</text>
<text x="334" y="249.9">BALLOT REDIRECTOR, FRONT</text>
<text x="248.5" y="253.4">70.81</text>
<text x="295.9" y="253.4">PAK</text>
<text x="248.5" y="260.8">DBC</text>
<text x="295.9" y="260.8">11/14/2024</text>
<text x="334" y="260.8">VX~02-00036</text>
<text x="416.1" y="260.9">A</text>
<text x="248.5" y="267.9">10/31/2024</text>
<text x="295.9" y="267.9">SINGLE PART ASSEMBLY</text>
<text x="386.5" y="267.9">1:2</text>
<text x="406.2" y="267.9">2 OF 2</text>
<text x="34.1" y="274.2">8</text>
<text x="85.7" y="274.2">7</text>
<text x="137.3" y="274.2">6</text>
<text x="188.9" y="274.2">5</text>
<text x="240.5" y="274.2">4</text>
<text x="292.1" y="274.2">3</text>
<text x="343.7" y="274.2">2</text>
<text x="395.3" y="274.2">1</text>
</g>
<g font-size="3.5" fill="#808080">
<text x="48.5" y="17.5">7.90</text>
<text x="148.2" y="17.5">253.80</text>
<text x="257.8" y="23.6">2X</text>
<text x="266.8" y="23.6">7.28</text>
<text x="70.9" y="29">16.90</text>
<text x="150.6" y="29">220</text>
<text x="21.5" y="35.7">2X 7.50</text>
<text x="40.2" y="47.1">2X 25.72</text>
<text x="126.1" y="47.1">2X</text>
<text x="135.1" y="47.1">6.75</text>
<text x="249.7" y="50.8">53.47</text>
<text x="20.5" y="54.5">2X 45.97</text>
<text x="81.4" y="75.2">6.71</text>
<text x="83.5" y="80.5">56.90</text>
<text x="150.6" y="80.5">140</text>
<text x="213.8" y="80.5">2X</text>
<text x="222.8" y="80.5">19.28</text>
<text x="339" y="79.7">38.94</text>
<text x="150.2" y="88.9">240.37</text>
<text x="38" y="129.3">47.02</text>
<text x="253.3" y="130.9">55.74</text>
<text x="54.3" y="133.2">42.49</text>
<text x="279.3" y="142.4">5</text>
<text x="340.6" y="146.7">2</text>
<text x="18.5" y="158.8">2X 1.80</text>
<text x="33.9" y="165.7">4.83</text>
<text x="145.6" y="165">237.92</text>
<text x="249.7" y="201.7">53.47</text>
<text x="145.7" y="230.5">269.60</text>
</g>
<g font-size="2.2">
<text x="248.3" y="227.6">MATERIAL</text>
<text x="248.3" y="235.3">FINISH</text>
<text x="248.3" y="242.1">COLOR</text>
<text x="334" y="243.4">DESCRIPTION</text>
<text x="248" y="249.5">EST. WEIGHT</text>
<text x="296" y="249.5">APPROVED BY</text>
<text x="248.2" y="257">ENGINEER</text>
<text x="296" y="256.8">APPROVED DATE</text>
<text x="334.5" y="256.8">PART NUMBER</text>
<text x="413.4" y="256.8">REV.</text>
<text x="248.5" y="264">RELEASE DATE</text>
<text x="295.9" y="264">CAD TYPE</text>
<text x="365.8" y="264">SIZE</text>
<text x="377.2" y="264">SCALE</text>
<text x="397.5" y="264">SHEET</text>
</g>
<g font-size="2.1">
<text x="296.1" y="227.3">UNLESS OTHERWISE SPECIFIED</text>
<text x="296.1" y="229.8">DIMENSIONS ARE IN MILLIMETERS</text>
<text x="296.1" y="232.3">DO NOT SCALE DRAWING</text>
<text x="295.8" y="235.3">TOLERANCES: SEE NOTES</text>
<text x="295.8" y="239.6">THIRD ANGLE</text>
<text x="295.8" y="242.1">PROJECTION</text>
</g>
</svg>
